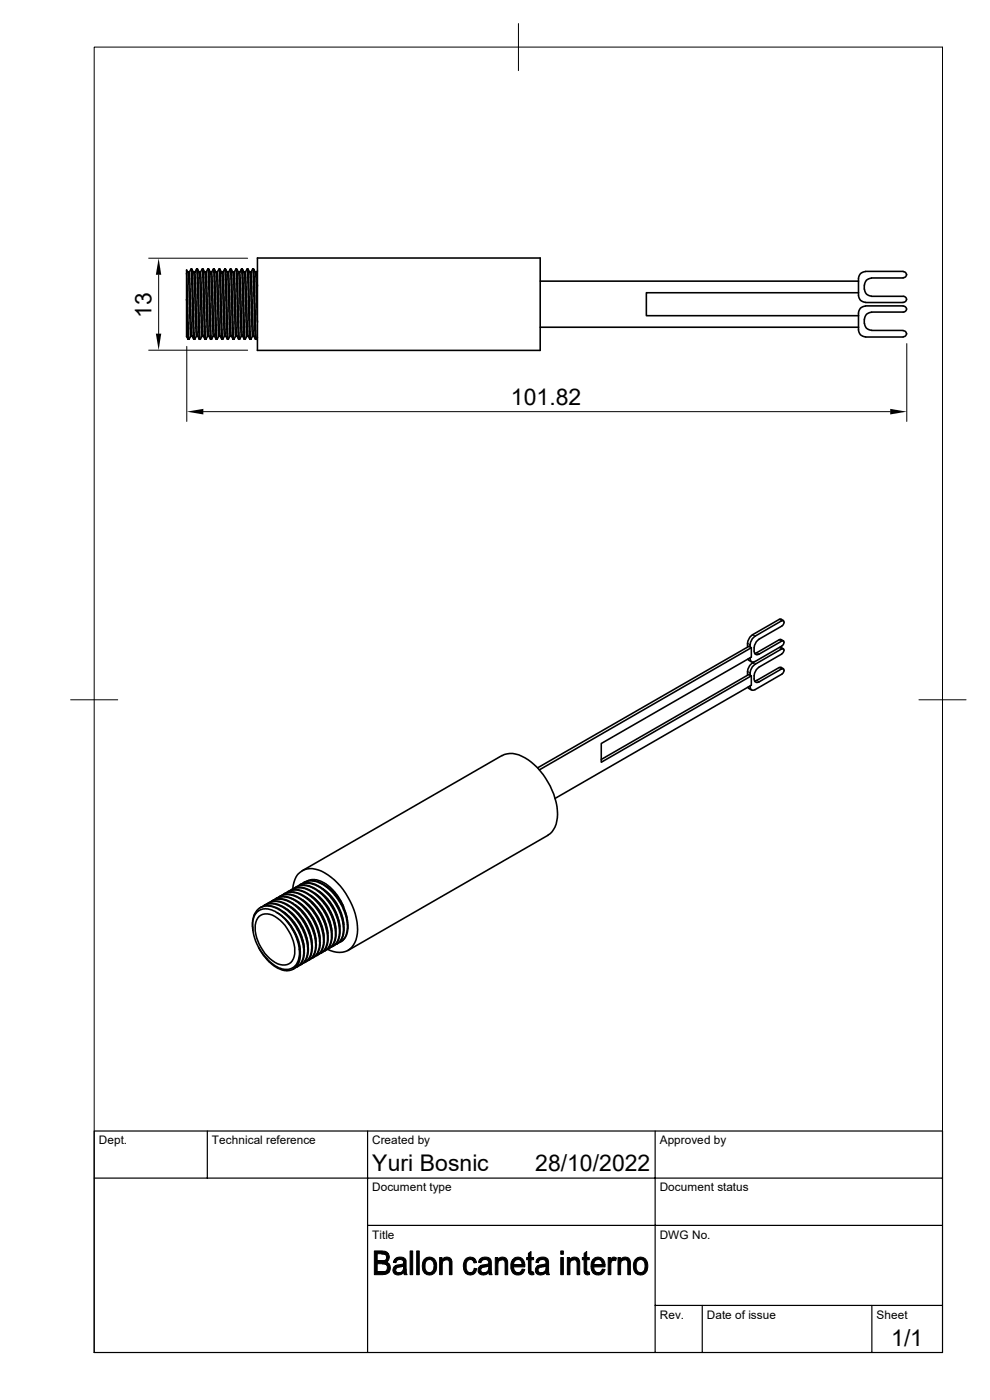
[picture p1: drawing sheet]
<svg xmlns="http://www.w3.org/2000/svg" width="210mm" height="297mm" viewBox="0 0 210 297" stroke-linecap="round" stroke-linejoin="round" font-family="sans-serif">
<g fill="none" stroke="#000" stroke-width=".34">
<path d="M39.6 58l.5 13.9M39.6 58v5.5M39.9 57.8l.6 13.4M39.9 57.8l-.3-.5v.7M39.9 57.8h.2M40.1 57.8l.5 13.2 .5 1M40.5 57.2l.6 14.8M40.7 57.1l.6 14.8M40.7 57.1l.4 .7M40.7 57.1h-.2l-.4 .7M41.1 57.8l.6 13.4M41.1 57.8h.2"/>
<path d="M41.3 57.8l.5 12.5 .1 .9 .4 .8M41.3 57.8l.4-.7h.2l.6 14.8M41.7 57.2l.6 14.8M41.9 57.1l.4 .7M42.3 57.8l.6 13.5M42.3 57.8h.2M42.5 57.8l.5 13 .5 1.2M42.9 57.2l.6 14.8M43.1 57.1l.6 14.8M43.1 57.1l.4 .7M43.1 57.1h-.2l-.4 .7M43.5 57.8l.6 13.5"/>
<path d="M43.5 57.8h.2M43.7 57.8l.5 12.9v.5l.5 .8M44.1 57.2l.6 14.8M44.3 57.1l.6 14.8M44.3 57.1l.4 .7M44.3 57.1h-.2l-.4 .7M44.7 57.8l.6 13.5M44.7 57.8h.2M44.9 57.8l.4-.7 .6 14.8M44.9 57.8l.5 12.9v.5l.4 .8M45.3 57.1h.2l.3 .7M45.5 57.2l.6 14.7"/>
<path d="M45.8 57.8l.6 13.4M45.8 57.8h.3M46.1 57.8l.5 13.3 .5 .9h.1M46.4 57.1l.7 14.8M46.4 57.1l-.3 .7M46.5 57.1h.2l.3 .7M46.7 57.2l.5 14.8M47 57.8l.6 13.4M47 57.8h.3l.1 .6 .4 12.6 .5 1h.1M47.7 57.1l.6 14.8M47.7 57.1h.1l.5 1 .5 13.2M47.7 57.1l-.5 .7"/>
<path d="M47.8 57.2l.6 14.8M48.2 57.8h.3M48.5 57.8l.5 13.2 .4 1h.2M48.9 57.1l.5 14.8M48.9 57.1h.1l.4 .7M48.9 57.1l-.4 .7M49 57.2l.6 14.8M49.4 57.8l.5 12.8 .1 .7h.2M49.4 57.8h.3M49.7 57.8l.5 13.2 .4 1h.2M50 57.1l.6 14.8M50 57.1h.2l.4 .7"/>
<path d="M50 57.1l-.3 .7M50.2 57.2l.6 14.8 .4-.7h.2M50.6 57.8h.2M50.6 57.8l.6 13.4M50.8 57.8l.6 13.1 .4 1.1h.2M51.2 57.1l.2 .1 .1 .8 .4 12.3 .1 1.7M51.2 57.1l-.4 .7M51.2 57.1l.6 14.8M51.4 57.1l.4 .7M51.8 57.8l.6 13.4M51.8 57.8h.2M52 57.8l.5 13 .1 .4 .4 .8"/>
<path d="M52.4 57.2l.6 14.8M52.6 57.1l.6 14.9M52.6 57.1l.4 .7M52.6 57.1h-.2l-.4 .7M53 57.8l.6 13.5M53 57.8h.2M53.2 57.8l.5 12.9 .1 .5 .4 .8M53.6 57.2l.6 14.8h.2l.2-.4M53.8 57.1l.4 .7M53.8 57.1h-.2l-.4 .7M53.8 57.1l.6 14.8M54.2 57.8l.4 10.6"/>
<path d="M54.2 57.8h.2M54.4 57.8l.2 2.9M54.6 54.7h60v19.6h-60zM54.6 57.5l-.2 .3M114.6 59.6h67.5v2.5M184.9 59a1.45 1.45 0 0 0-1.5 1.5M184.9 59h6.7M192.3 58.3l-.2 .4-.5 .2M192.3 58.3l-.2-.5-.5-.2h-8a1.63 1.63 0 0 0-1.5 2M39.6 63.5l.3 8.5-.3-.6zM40.5 71.3h.2M40.5 71.3l-.4 .7h-.2"/>
<path d="M41.1 72h.2M41.9 71.3h-.2l-.4 .7M42.9 71.3l-.4 .7h-.2M42.9 71.3h.2M44.1 71.3l-.4 .7h-.2M44.1 71.3h.2M45.3 71.3l-.4 .7h-.2M45.3 71.3h.2M46.7 71.3h-.3l-.3 .7h-.2M47.9 71.3h-.3l-.4 .7M48.8 71.3l-.4 .7M48.8 71.3h.3"/>
<path d="M50 71.3l-.4 .7M52.6 71.3h-.2l-.4 .7M53 72h.2M53.6 71.3l-.4 .7M53.6 71.3h.2M114.6 69.4h67.5M182.1 62.1a1.63 1.63 0 0 0 1.5 2M182.1 62.1h-45v4.9h45M183.3 60.5v.8M183.3 67.7v.9M183.4 68.6a1.45 1.45 0 0 0 1.5 1.5M183.4 61.3a1.52 1.52 0 0 0 1.5 1.6h6.7a.64 .64 0 0 1 .7 .6 .64 .64 0 0 1-.7 .6"/>
<path d="M183.6 71.5h8M183.6 64.2h8M184.9 66.3a1.45 1.45 0 0 0-1.5 1.4M184.9 66.2h6.7a.64 .64 0 0 0 .7-.6 .64 .64 0 0 0-.7-.7h-8a1.52 1.52 0 0 0-1.5 1.5v3.6a1.45 1.45 0 0 0 1.5 1.5M184.9 70.1h6.7M191.6 70.1a.66 .66 0 0 1 .7 .7 .66 .66 0 0 1-.7 .7M158.7 139.8l.2 .3M159.1 137.2l.3 .2v2l-31.8 18.3v4l31.8-18.3M159.4 137.4l-45 25.9M160 137.5v.6a.67 .67 0 0 0 .3 .7 .67 .67 0 0 0 .7 0l4.8-2.8a.35 .35 0 0 1 .5 .1 .35 .35 0 0 1-.1 .5l-.4 .5-5.6 3.2a.69 .69 0 0 1-.8 0 .69 .69 0 0 1-.3-.7M165.4 137.4h.3M165.7 135.7h-.4l-5.2 2.9"/>
<path d="M165.7 131.4h-.4l-5.7 3.3a2.71 2.71 0 0 0-1 2.5M165.7 137.3l.5 .4M165.7 135.7l.5 .3M165.7 131.4l.5 .3M165.8 137.7l-5.6 3.2a2.61 2.61 0 0 0-1.1 2.4l-.2-.2-31.3 18M165.8 138.8l-4.8 2.7a2.54 2.54 0 0 0-.9 3.1l.3 .2 .6-.1 4.8-2.8a.44 .44 0 0 1 .6 .2 .44 .44 0 0 1-.2 .6l-.4 .3-5.6 3.3a.69 .69 0 0 1-.8 0 .69 .69 0 0 1-.3-.8M165.8 137.7h.1a.39 .39 0 0 1 .4 .2 .39 .39 0 0 1-.1 .5l-.4 .3M165.8 131.7l-5.6 3.3a2.6 2.6 0 0 0-1.1 2.2l-.2-.1-44.9 25.8M165.8 131.7a.42 .42 0 0 1 .6 .3 .42 .42 0 0 1-.2 .5l-.4 .3-4.8 2.8a2.65 2.65 0 0 0-1 1.8M158.7 145.8l.2 .2M158.9 146.1l.5 .3M158.9 140.1l.5 .3"/>
<path d="M159.1 143.3l.3 .1v2l-41.6 24M160.1 140.4a2.71 2.71 0 0 0-1.5 2.9M165.3 141.6l-5.2 2.9M165.7 141.6h-.4M165.7 141.6l.5 .3M106.5 160.3a4.7 4.7 0 0 1 4.9 .5 15.1 15.1 0 0 1 6.8 12.7 4.6 4.6 0 0 1-2 3.7l-42.4 24.4M106.5 160.3l-42.4 24.4M53.6 196.6a3.2 3.2 0 0 1 2.2-3.8 6.8 6.8 0 0 1 5.5 3.2l1 1.4 .8 1.7 .6 2.7a3.7 3.7 0 0 1-1.4 3.7M53.6 196.7a10.3 10.3 0 0 0 5.8 8.7 2.83 2.83 0 0 0 4.1-2.7v-1.3M53.6 197.4a4.5 4.5 0 0 1 1.7-4.9 4.6 4.6 0 0 1 4.9 1.2 11.3 11.3 0 0 1 4.2 9 2.95 2.95 0 0 1-1.8 2.6M55 194.4a3.1 3.1 0 0 1 3.9 .4 9.2 9.2 0 0 1 3.6 7.6 2.43 2.43 0 0 1-3.6 2.1 9.3 9.3 0 0 1-4.8-8.2 3.2 3.2 0 0 1 .9-1.9zM55.2 192.6a4.4 4.4 0 0 1 5 .9l2 2.1 1.4 2.3 .9 2.8 .1 1.6-.3 1.2a2.59 2.59 0 0 1-1.3 1.6"/>
<path d="M55.7 192.3a3.9 3.9 0 0 1 4.6 .4l.8 .6 1.5 1.4 1.7 2.7 .6 1.6 .3 1.5 .1 1.4-.2 .8a2.49 2.49 0 0 1-1.6 2.1M56 192.1l.8-.4 1.1-.1 2 .6 1.2 .9 1.3 1.2 1.5 2 1.2 2.8 .3 2v1.1l-.3 1.1-.5 .7-.6 .6M56.6 191.9a3.7 3.7 0 0 1 4.5 .3l.7 .5 1.5 1.4 1.2 1.6 .9 1.8 .3 1 .4 2-.1 1.5-.3 .9a2.49 2.49 0 0 1-1.4 1.4M56.9 191.6a4.3 4.3 0 0 1 4.9 .9l1.4 1.3 .9 1.1 1.3 2.4 .6 1.8 .3 1.5-.3 1.9-.6 1.1-.7 .6M57.4 191.3l.2-.1a3.9 3.9 0 0 1 4.4 .5l2 1.7 1.4 1.9 1.2 2.9 .3 1.5v1.3a3.2 3.2 0 0 1-1.7 2.9M57.7 191.1l1-.4h.9l1.9 .6 2.1 1.5 1.8 2.2 1.1 2.4 .5 1.7 .1 1.2-.3 1.9-.7 1.1-.6 .4M58.2 190.8h.1a4 4 0 0 1 4.6 .5l1.2 .9 1.3 1.5 .9 1.2 .8 1.6 .7 2.7v1.1l-.2 1a2.89 2.89 0 0 1-1.6 2.1M58.7 190.5l-.2 .1M58.7 193.6l1.8 1.3 1.4 1.8 1.4 2.7 .4 2.1M58.7 190.5h.1a4.6 4.6 0 0 1 4.7 1.1l2 1.9 .8 1.2 1 1.9 .6 2.6v1.4l-.3 1.2a2.3 2.3 0 0 1-1.2 1.4M59.1 190.4l.2-.2a4.3 4.3 0 0 1 4.9 .9l1.7 1.6 1.2 1.8 1.1 2.2 .4 2.4a3.5 3.5 0 0 1-1.8 3.8M59.4 190.1l.2-.1a4.6 4.6 0 0 1 4.9 1.2l1 .9 1.6 2 1.1 2.2 .5 1.8v1.9l-.1 .8-.6 1.3-.8 .6"/>
<path d="M59.9 189.9l.1-.1a4.4 4.4 0 0 1 5.2 1l1.7 1.6 1.1 1.6 .7 1.4 .3 1 .5 2-.2 2a2.82 2.82 0 0 1-1.6 2M60 193.4l1.7 1.4 1.4 1.8 .8 1.8 .4 1.4 .2 1.2M60.2 189.7l.8-.4 .9-.1 2 .5 2.1 1.5 1.2 1.3 .8 1.2 1.1 2.5 .5 2.2v1.1l-.3 1.3-.6 .9-.6 .5M60.7 195.3a11.6 11.6 0 0 1 2.8 6.1M60.7 189.4l.6-.3a5 5 0 0 1 5.2 1.5l1.7 1.9 1.3 2.4 .8 3.1v1.2l-.2 1a2.74 2.74 0 0 1-1.6 1.7M60.9 192.9l1.4 1.1 1.5 1.9 1 2 .6 2.7M61.1 189.1l1.3-.4 .9 .1 1.2 .3 1.6 1 1.8 1.8 1.1 1.6 1 2.3 .4 2.1v1.2l-.3 1.2a2.56 2.56 0 0 1-1.2 1.5M61.6 188.9a4 4 0 0 1 4.9 .5l1.1 .9 1 1.1 .9 1.3 .9 1.7 .7 2.7 .1 1.6-.3 1a2.74 2.74 0 0 1-1.6 1.7M61.7 192.4l1.7 1.4 1.3 1.7 .9 1.9 .6 2.7M62.1 188.6l1-.3h1l1.1 .3 1.9 1.1 1.3 1.3 1.4 1.9 1.1 2.6 .4 1.9v1.1l-.2 1.1a2.59 2.59 0 0 1-1.4 1.7M62.1 188.6l-.2 .1M62.1 188.6a4.2 4.2 0 0 1 3-4.2 6.5 6.5 0 0 1 5.2 1.7 15.1 15.1 0 0 1 5.5 11.9 3.9 3.9 0 0 1-5.7 3.7l-.7-.3"/>
<path d="M62.4 188.4l.2-.1a4.2 4.2 0 0 1 4.8 .8l.9 .6 1.2 1.4 1.6 2.6 .8 2.4 .1 1-.1 1.5a2.77 2.77 0 0 1-1.7 2.4M62.6 191.9l1.7 1.5 1.5 2.2 1 2.6 .2 1.4M62.8 188.2l1.3-.4a6.6 6.6 0 0 1 5.2 2.9l.9 1.1 .9 1.6 .7 1.6 .3 1.9v1.4l-.3 1.1-.5 .8-.7 .6M63.3 188a4 4 0 0 1 4.7 .4l2.1 1.9 1.9 3 .7 2.4 .2 1.1-.1 1.3a2.77 2.77 0 0 1-1.8 2.3M63.4 191.4l1.5 1.3 1.7 2.2 .8 1.9 .5 2.3M63.8 187.7l.8-.4h1l1.8 .6 1.2 .7 1.4 1.3 1.5 2 1.1 2.8 .3 1.4 .1 1.3-.2 1.2-.4 .7-1 1M63.8 187.6l-.2 .1M64.1 187.5l.1-.1a4.2 4.2 0 0 1 4.9 .7l1.8 1.6 1.2 1.7 .6 1.2 .8 2.4 .2 1.3-.1 1.2a2.84 2.84 0 0 1-1.7 2.5M64.2 191l1.5 1.2 1.7 2.3 1 2.1 .3 2M64.5 187.2l1.4-.4 1.6 .2 1.8 1 1.9 1.8 1.3 2 1 2.4 .3 1.9v.9l-.3 1.2a2.66 2.66 0 0 1-1.2 1.6M65.1 190.5l1.6 1.3 1.6 2.2 .8 1.9 .5 2.2M65.3 186.9l.4-.2a5.2 5.2 0 0 1 4.9 2.1l1 1.1 1.3 2.4"/>
<path d="M65.9 190l1.9 1.6 1.2 1.8 1.1 2.3 .3 2M66.8 189.5l1.6 1.3 1.4 1.9 1.2 2.6 .2 1.8M67.6 189l1.9 1.7 1.2 1.6 .8 1.7 .4 1.4 .2 1.3M68.5 188.5l1.3 1.2 1.7 2.1 .9 2 .5 2.4M69.3 188l2.1 2 1.5 2.3M72.9 192.3l.7 2.3M54.9 201a8.4 8.4 0 0 0 5.9 5 3 3 0 0 0 2.8-3.6l-.1-1M62.3 205.6h-.2M64 204.6h-.2"/>
</g>
<g fill="none" stroke="#000" stroke-width=".21">
<path d="M20 10h179.9v276.9h-179.9zM110 5v10M31.5 54.8h21M33.7 58.3v12.5M31.5 74.3h21M39.6 73.5v15.9M192.4 72.9v16.5M43.1 87.3h145.7M158.6 136.5l.5 .3M159 139.7h.1M159.6 134.7l.6 .3M160.5 138.5l.5 .3"/>
<path d="M165.3 137.4l.5 .3M165.3 135.7l.5 .3M165.3 131.4l.5 .3M15 148.5h10M158.6 142.5l.5 .3M159 145.6l.1 .1M159.6 140.6l.6 .3M160.5 144.4l.5 .3M165.3 141.6l.5 .3M194.9 148.5h10"/>
</g>
<path d="M20 239.9h179.9v47h-179.9zM44 239.9v10M78 239.9v47M139 239.9v47M20 249.9h179.9M78 260h121.9M139 276.9h60.9M149 276.9v10M185 276.9v10" fill="none" stroke="#000" stroke-width=".25"/>
<g fill="#000" stroke="#000" stroke-width=".21">
<path d="M79.4 265.4l2.3 .1 .7 .5h-2.4v1.5l2.2 .1-.2 .2 .5 .3h-2.5v1.7l2.5 .1-.4 .3-.9 .2h-1.8z" fill-rule="evenodd"/>
<path d="M80.9 266h1.5l.2 .5-.1 .7-.3 .4-2.2-.1h1a.8 .8 0 0 0 1-.8 .8 .8 0 0 0-1.1-.7z" fill-rule="evenodd"/>
<path d="M81.1 268.1h1.4l.3 .7-.2 1.1-2.6-.1h1.1a.89 .89 0 0 0 1.1-.9 .89 .89 0 0 0-1.1-.8z" fill-rule="evenodd"/>
<path d="M83.7 267.2h1.1a.8 .8 0 0 0-.8 .7l-.6-.1z" fill-rule="evenodd"/>
<path d="M83.7 268.6h1.9l-.8 .2a.62 .62 0 0 0-.8 .5 .62 .62 0 0 0 .6 .7h1a1.19 1.19 0 0 1-1.5 .4 1.19 1.19 0 0 1-.7-1.3z" fill-rule="evenodd"/>
<path d="M83.8 267.1a1.32 1.32 0 0 1 1.5-.4 1.32 1.32 0 0 1 .8 1.4l.1 1.9 .2 .4h-.6l-.2-.4h-.6l.5-.5 .1-.9h-1.7l1-.3a.55 .55 0 0 0 .7-.6 .55 .55 0 0 0-.7-.5h-1.2z" fill-rule="evenodd"/>
<path d="M84.6 270h1z" fill-rule="evenodd"/>
<path d="M87 265.4h.5v5h-.5z" fill-rule="evenodd"/>
<path d="M88.4 265.4h.5v5h-.5z" fill-rule="evenodd"/>
<path d="M89.9 267.3l1.2-.1a1.27 1.27 0 0 0-.9 1.7l.3 .8 .6 .3h-1.1a2.6 2.6 0 0 1-.1-2.7z" fill-rule="evenodd"/>
<path d="M90.2 267a1.61 1.61 0 0 1 1.9 .1 1.61 1.61 0 0 1 .5 1.8 1.51 1.51 0 0 1-.9 1.5 1.51 1.51 0 0 1-1.7-.4h1.1a1.56 1.56 0 0 0 .6-2.5l-.4-.3h-1.3z" fill-rule="evenodd"/>
<path d="M93.3 266.8h.5v.5h.5l-.4 .6-.1 2.5h-.5z" fill-rule="evenodd"/>
<path d="M93.9 267.2l.8 .1h-.9z" fill-rule="evenodd"/>
<path d="M94 267a1.16 1.16 0 0 1 1.4-.1 1.16 1.16 0 0 1 .5 1.3v2.2h-.6v-2.5a.59 .59 0 0 0-.6-.6l-.8-.1z" fill-rule="evenodd"/>
<path d="M98.9 267a1.39 1.39 0 0 1 1.9 .2h-1a1.25 1.25 0 0 0-.9 1.7l.2 .8 .7 .3h-1.1a2.47 2.47 0 0 1 .2-3z" fill-rule="evenodd"/>
<path d="M98.7 270h1.3l.5-.4 .1-.5 .5 .1a1.37 1.37 0 0 1-.9 1.2 1.37 1.37 0 0 1-1.5-.4z" fill-rule="evenodd"/>
<path d="M99.8 267.2h1l.3 .6-.6 .1v-.1a.65 .65 0 0 0-.7-.6z" fill-rule="evenodd"/>
<path d="M101.7 267.2h1.2a.8 .8 0 0 0-.9 .7l-.5-.1z" fill-rule="evenodd"/>
<path d="M101.7 268.7l.2-.1h1.8l-.9 .2a.62 .62 0 0 0-.8 .5 .62 .62 0 0 0 .7 .7h.9a1.18 1.18 0 0 1-1.5 .4 1.18 1.18 0 0 1-.6-1.4z" fill-rule="evenodd"/>
<path d="M101.8 267.1a1.35 1.35 0 0 1 1.6-.4 1.35 1.35 0 0 1 .8 1.4v1.7l.2 .6h-.6l-.1-.4h-.7l.5-.5 .2-.9h-1.8l1.1-.3a.54 .54 0 0 0 .7-.5 .54 .54 0 0 0-.6-.6h-1.4z" fill-rule="evenodd"/>
<path d="M102.7 270h1z" fill-rule="evenodd"/>
<path d="M105.1 266.8h.5v.5h.5l-.3 .2-.1 .4-.1 2.5h-.5z" fill-rule="evenodd"/>
<path d="M105.6 267.2l.9 .1z" fill-rule="evenodd"/>
<path d="M105.9 266.9a1.17 1.17 0 0 1 1.3 0 1.17 1.17 0 0 1 .5 1.3v2.2h-.6v-2.8l-.5-.3-1-.1z" fill-rule="evenodd"/>
<path d="M108.7 267.3l.1-.1h1.1l-.6 .2-.3 .9h2.3v.5h-2.4l.3 .9 .7 .3h-1.1a2.62 2.62 0 0 1-.1-2.7z" fill-rule="evenodd"/>
<path d="M108.8 267.2a1.45 1.45 0 0 1 1.6-.4 1.45 1.45 0 0 1 .9 1.5h-2.3h1.7v-.5l-.6-.6z" fill-rule="evenodd"/>
<path d="M108.8 270h1.4l.3-.3 .2-.5 .6 .1a1.48 1.48 0 0 1-2.5 .7z" fill-rule="evenodd"/>
<path d="M112.1 265.9l.5-.4v1.3h.6v.5h-.6v2.3l.2 .2 .2 .1h-.9v-2.6h-.4v-.5h.4z" fill-rule="evenodd"/>
<path d="M112.1 269.9h1.1l.1 .5h-.8z" fill-rule="evenodd"/>
<path d="M113.8 267.3l1.2-.1a.73 .73 0 0 0-.8 .7l-.5-.1z" fill-rule="evenodd"/>
<path d="M113.8 268.7l.2-.1h1.8l-.8 .2a.62 .62 0 0 0-.9 .5 .62 .62 0 0 0 .7 .7h.9a1.18 1.18 0 0 1-1.5 .4 1.18 1.18 0 0 1-.5-1.4z" fill-rule="evenodd"/>
<path d="M114 267.1a1.4 1.4 0 0 1 2.4 .6v2.1l.1 .6h-.5l-.1-.4h-.7l.6-.7v-.7h-1.8l1.1-.3a.54 .54 0 0 0 .7-.5 .54 .54 0 0 0-.6-.6z" fill-rule="evenodd"/>
<path d="M114.8 270h1.1z" fill-rule="evenodd"/>
<path d="M119 266.8h.5v3.6h-.5z" fill-rule="evenodd"/>
<path d="M119 265.4h.5v.7h-.5z" fill-rule="evenodd"/>
<path d="M120.4 266.8h.4v.5h.6l-.3 .2-.2 .5v2.4h-.5z" fill-rule="evenodd"/>
<path d="M120.9 267.2l.9 .1h-1z" fill-rule="evenodd"/>
<path d="M121.2 266.9a1.17 1.17 0 0 1 1.3 0 1.17 1.17 0 0 1 .5 1.3v2.2h-.6v-2.7l-.5-.4-1-.1z" fill-rule="evenodd"/>
<path d="M123.9 265.9l.6-.4v1.3h.5v.5h-.5v2.3l.3 .3h-.8l-.1-.2v-2.4h-.4v-.5h.4z" fill-rule="evenodd"/>
<path d="M124 269.9h1l.1 .5h-.8z" fill-rule="evenodd"/>
<path d="M125.8 267.2h1.1l-.7 .3-.2 .8h2.4v.5h-2.5l.3 .8 .7 .4h-1.1a2.51 2.51 0 0 1 0-2.8z" fill-rule="evenodd"/>
<path d="M125.8 267.2a1.47 1.47 0 0 1 1.6-.4 1.47 1.47 0 0 1 1 1.5h-2.4h1.8v-.2l-.2-.5-.3-.3z" fill-rule="evenodd"/>
<path d="M125.8 270h1.4l.3-.3 .3-.5 .6 .1a1.52 1.52 0 0 1-2.6 .7z" fill-rule="evenodd"/>
<path d="M129 266.8h.5v.5h.7a1.01 1.01 0 0 0-.6 1.2v1.9h-.6z" fill-rule="evenodd"/>
<path d="M129.8 266.9l.1-.1a.67 .67 0 0 1 .9 .1l-.2 .6-1.1-.2z" fill-rule="evenodd"/>
<path d="M131.1 266.8h.5v.5h.6l-.4 .2-.1 .4v2.5h-.6z" fill-rule="evenodd"/>
<path d="M131.7 267.2l.8 .1z" fill-rule="evenodd"/>
<path d="M131.9 266.9a1.17 1.17 0 0 1 1.4 0 1.17 1.17 0 0 1 .4 1.3v2.2h-.5l-.1-2.8-.4-.3-1-.1z" fill-rule="evenodd"/>
<path d="M134.7 267.3l1.2-.1a1.54 1.54 0 0 0-.6 2.5l.6 .3h-1.1a2.6 2.6 0 0 1-.1-2.7z" fill-rule="evenodd"/>
<path d="M135 267a1.61 1.61 0 0 1 1.8 .1 1.61 1.61 0 0 1 .6 1.8 1.51 1.51 0 0 1-.9 1.5 1.51 1.51 0 0 1-1.7-.4h1.1a1.57 1.57 0 0 0 .8-2.4l-.6-.4h-1.3z" fill-rule="evenodd"/>
</g>
<path d="M33.7 54.8l.5 3.5h-1.1zM33.1 70.8h1.1l-.5 3.5zM39.6 87.3l3.5-.6v1.2zM188.8 86.7l3.6 .6-3.6 .6z" fill="#000"/>
<g font-size="4.9">
<text x="32.2" y="67.4" transform="rotate(-90 32.2 67.4)">13</text>
<text x="108.4" y="85.9">101.82</text>
<text x="79" y="248.5">Yuri Bosnic</text>
<text x="113.5" y="248.5">28/10/2022</text>
<text x="189.1" y="285.6">1/1</text>
</g>
<g font-size="2.5">
<text x="21" y="242.7">Dept.</text>
<text x="45" y="242.7">Technical reference</text>
<text x="78.9" y="242.7">Created by</text>
<text x="140" y="242.7">Approved by</text>
<text x="79" y="252.8">Document type</text>
<text x="139.9" y="252.8">Document status</text>
<text x="79" y="262.8">Title</text>
<text x="139.9" y="262.8">DWG No.</text>
<text x="140" y="279.7">Rev.</text>
<text x="149.9" y="279.7">Date of issue</text>
<text x="186" y="279.7">Sheet</text>
</g>
</svg>
